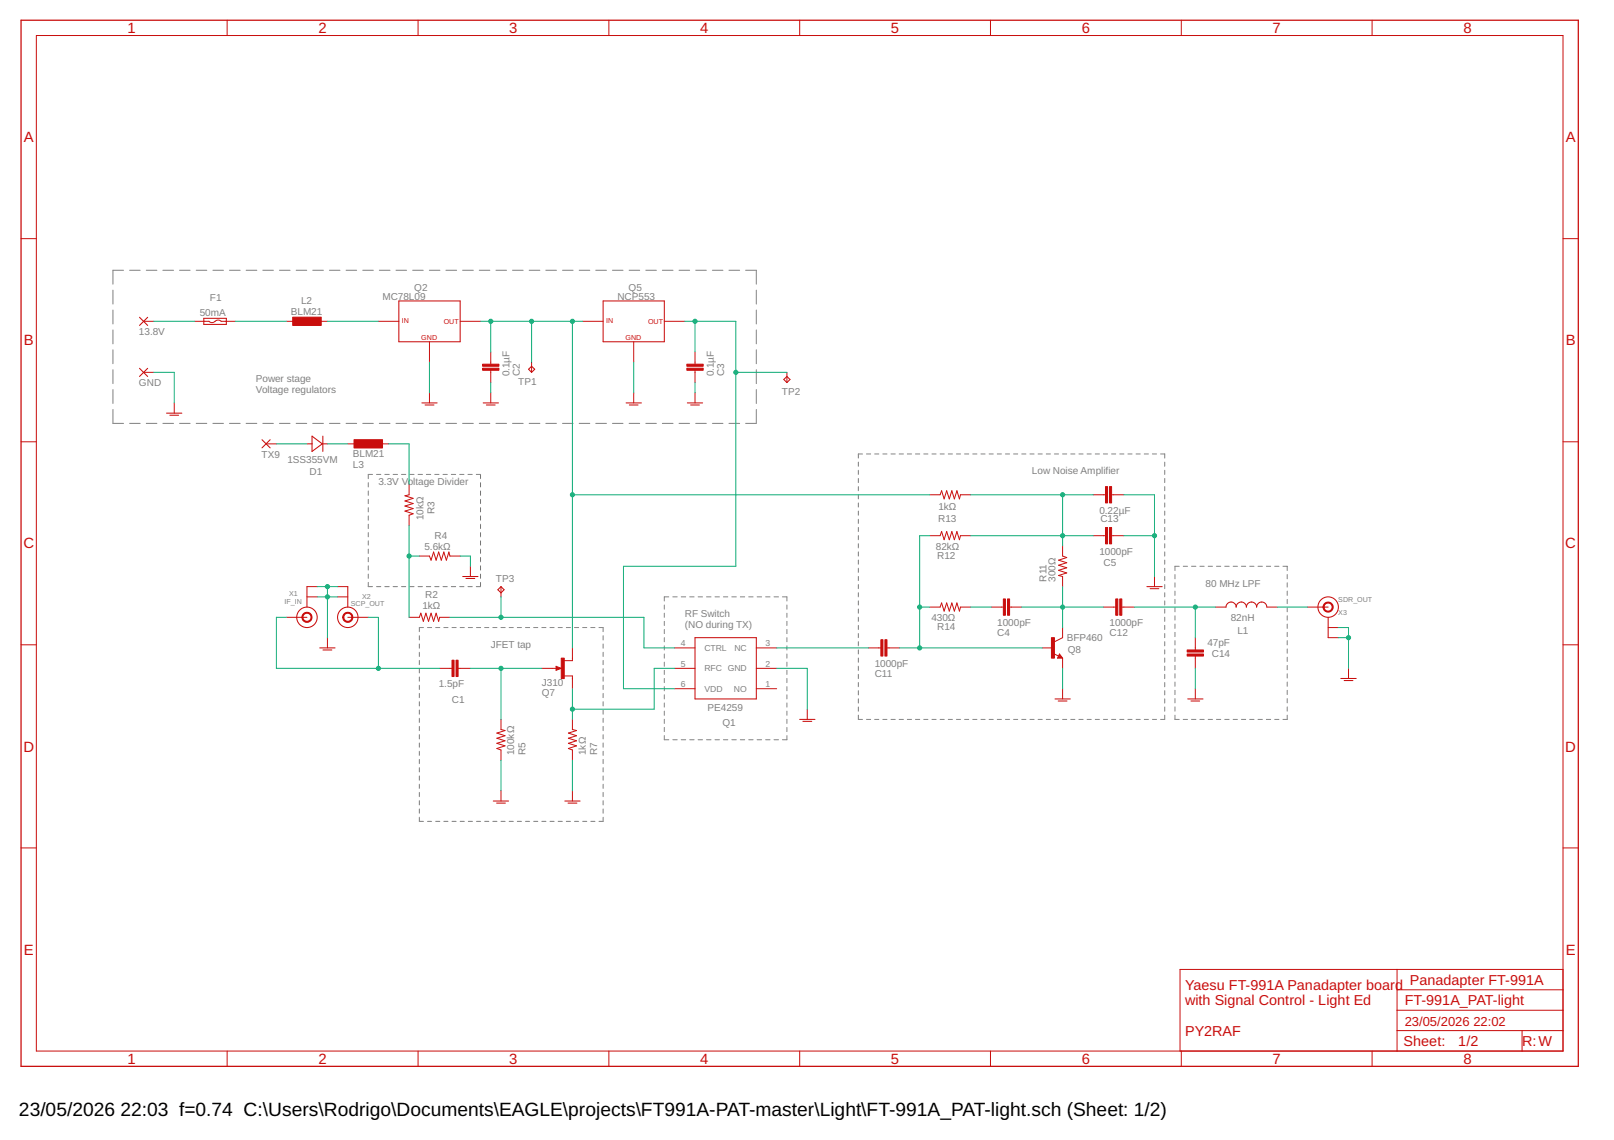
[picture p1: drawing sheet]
<svg xmlns="http://www.w3.org/2000/svg" width="297mm" height="210mm" viewBox="0 0 297 210" stroke-linecap="round" stroke-linejoin="round" font-family="sans-serif">
<g fill="none" stroke="#808080" stroke-width=".18">
<path d="M20.8 53.4v2.6M20.8 57.1v2.5M22.7 49.8h-1.9v2.5M23.9 49.8h1.9M26.9 49.8h2M30 49.8h1.9M33 49.8h2M36.1 49.8h2M39.2 49.8h1.9M42.2 49.8h2M45.3 49.8h2M48.4 49.8h1.9"/>
<path d="M51.4 49.8h2M54.5 49.8h2M57.6 49.8h1.9M60.6 49.8h2M63.7 49.8h1.9M66.8 49.8h1.9M69.8 49.8h2M72.9 49.8h1.9M75.9 49.8h2M79 49.8h2M82.1 49.8h1.9M85.1 49.8h2"/>
<path d="M88.2 49.8h1.9M91.3 49.8h1.9M94.3 49.8h2M97.4 49.8h2M100.5 49.8h1.9M103.5 49.8h2M106.6 49.8h1.9M109.6 49.8h2M112.7 49.8h2M115.8 49.8h1.9M118.9 49.8h1.9M121.9 49.8h2"/>
<path d="M125 49.8h1.9M128 49.8h2M131.1 49.8h2M134.2 49.8h1.9M137.2 49.8h2v2.5M139.2 53.4v2.6M139.2 57.1v2.5M20.8 75.4v2.6h1.9M20.8 60.7v2.6M20.8 64.4v2.6M20.8 68.1v2.5M20.8 71.7v2.6"/>
<path d="M23.9 78h1.9M26.9 78h2M30 78h1.9M33 78h2M36.1 78h2M39.2 78h1.9M42.2 78h2M45.3 78h2M48.4 78h1.9M51.4 78h2M54.5 78h2M57.6 78h1.9"/>
<path d="M60.6 78h2M63.7 78h1.9M66.8 78h1.9M69.8 78h2M72.9 78h1.9M75.9 78h2M79 78h2M82.1 78h1.9M85.1 78h2M88.2 78h1.9M91.3 78h1.9M94.3 78h2"/>
<path d="M97.4 78h2M100.5 78h1.9M103.5 78h2M106.6 78h1.9M109.6 78h2M112.7 78h2M115.8 78h1.9M118.9 78h1.9M121.9 78h2M125 78h1.9M128 78h2M131.1 78h2"/>
<path d="M134.2 78h1.9M139.2 75.4v2.6h-2M139.2 60.7v2.6M139.2 64.4v2.6M139.2 68.1v2.5M139.2 71.7v2.6M67.8 88.9v.8M67.8 90.4v.8M67.8 91.9v.8M67.8 93.5v.8M67.8 95v.8M67.8 96.5v.8"/>
<path d="M67.8 98.1v.7M67.8 99.6v.8M68.6 87.4h-.8v.7M69.3 87.4h.8M70.8 87.4h.8M72.3 87.4h.9M73.9 87.4h.8M75.4 87.4h.8M76.9 87.4h.8M78.5 87.4h.8M80 87.4h.8M81.5 87.4h.8"/>
<path d="M83.1 87.4h.8M84.6 87.4h.8M86.1 87.4h.8M87.7 87.4h.7v.7M88.4 88.9v.8M88.4 90.4v.8M88.4 91.9v.8M88.4 93.5v.8M88.4 95v.8M88.4 96.5v.8M88.4 98.1v.7M88.4 99.6v.8"/>
<path d="M158 85.1v.8M158 86.6v.8M158 88.1v.8M158 89.6v.8M158 91.1v.8M158 92.6v.8M158 94.1v.8M158 95.6v.8M158 97.1v.8M158 98.6v.8M158.7 83.6h-.7v.7M159.5 83.6h.7"/>
<path d="M161 83.6h.7M162.5 83.6h.7M164 83.6h.8M165.5 83.6h.8M167 83.6h.8M168.5 83.6h.8M170 83.6h.8M171.5 83.6h.8M173 83.6h.8M174.5 83.6h.8M176 83.6h.8M177.5 83.6h.8"/>
<path d="M179 83.6h.8M180.5 83.6h.8M182 83.6h.8M183.5 83.6h.8M185 83.6h.8M186.5 83.6h.8M188 83.6h.8M189.5 83.6h.8M191.1 83.6h.7M192.6 83.6h.7M194.1 83.6h.7M195.6 83.6h.7"/>
<path d="M197.1 83.6h.7M198.6 83.6h.7M200.1 83.6h.7M201.6 83.6h.7M203.1 83.6h.7M204.6 83.6h.7M206.1 83.6h.7M207.6 83.6h.7M209.1 83.6h.7M210.6 83.6h.7M212.1 83.6h.8M213.6 83.6h.8v.7"/>
<path d="M214.4 85.1v.8M214.4 86.6v.8M214.4 88.1v.8M214.4 89.6v.8M214.4 91.1v.8M214.4 92.6v.8M214.4 94.1v.8M214.4 95.6v.8M214.4 97.1v.8M214.4 98.6v.8M67.8 107.2v.8h.8M67.8 101.1v.8"/>
<path d="M67.8 102.6v.8M67.8 104.2v.8M67.8 105.7v.8M69.3 108h.8M70.8 108h.8M72.3 108h.9M73.9 108h.8M75.4 108h.8M76.9 108h.8M77.2 117.1v.7M77.2 118.6v.8M77.9 115.5h-.7v.8"/>
<path d="M78.5 108h.8M78.7 115.5h.7M80 108h.8M80.2 115.5h.7M81.5 108h.8M81.7 115.5h.7M83.1 108h.8M83.2 115.5h.7M84.6 108h.8M84.7 115.5h.7M86.1 108h.8M86.2 115.5h.8"/>
<path d="M87.7 115.5h.8M88.4 101.1v.8M88.4 102.6v.8M88.4 104.2v.8M88.4 105.7v.8M88.4 107.2v.8h-.7M89.2 115.5h.8M90.7 115.5h.8M92.2 115.5h.8M93.7 115.5h.8M95.2 115.5h.8M96.7 115.5h.8"/>
<path d="M98.2 115.5h.8M99.7 115.5h.8M101.2 115.5h.8M102.7 115.5h.8M104.2 115.5h.8M105.7 115.5h.8M107.2 115.5h.8M108.7 115.5h.8M110.2 115.5h.8v.8M111 117.1v.7M111 118.6v.8M122.3 111.4v.8"/>
<path d="M122.3 112.9v.8M122.3 114.4v.8M122.3 115.9v.8M122.3 117.4v.8M122.3 118.9v.8M123.1 109.9h-.8v.8M123.8 109.9h.8M125.4 109.9h.8M126.9 109.9h.8M128.5 109.9h.8M130 109.9h.9M131.6 109.9h.8"/>
<path d="M133.1 109.9h.8M134.7 109.9h.8M136.2 109.9h.9M137.8 109.9h.8M139.3 109.9h.9M140.9 109.9h.8M142.5 109.9h.8M144 109.9h.8v.8M144.8 111.4v.8M144.8 112.9v.8M144.8 114.4v.8M144.8 115.9v.8"/>
<path d="M144.8 117.4v.8M144.8 118.9v.8M158 100.1v.8M158 101.6v.8M158 103.1v.8M158 104.6v.8M158 106.1v.8M158 107.6v.8M158 109.1v.8M158 110.6v.8M158 112.1v.8M158 113.6v.8"/>
<path d="M158 115.1v.8M158 116.6v.8M158 118.2v.7M158 119.7v.7M214.4 100.1v.8M214.4 101.6v.8M214.4 103.1v.8M214.4 104.6v.8M214.4 106.1v.8M214.4 107.6v.8M214.4 109.1v.8M214.4 110.6v.8"/>
<path d="M214.4 112.1v.8M214.4 113.6v.8M214.4 115.1v.8M214.4 116.6v.8M214.4 118.2v.7M214.4 119.7v.7M216.2 105.8v.8M216.2 107.3v.8M216.2 108.8v.8M216.2 110.4v.7M216.2 111.9v.7M216.2 113.4v.8"/>
<path d="M216.2 114.9v.8M216.2 116.4v.8M216.2 118v.7M216.2 119.5v.8M217 104.3h-.8v.8M217.8 104.3h.7M219.3 104.3h.8M220.8 104.3h.8M222.4 104.3h.7M223.9 104.3h.8M225.4 104.3h.8M226.9 104.3h.8"/>
<path d="M228.5 104.3h.8M230 104.3h.8M231.5 104.3h.8M233.1 104.3h.7M234.6 104.3h.8M236.1 104.3h.8v.8M236.9 105.8v.8M236.9 107.3v.8M236.9 108.8v.8M236.9 110.4v.7M236.9 111.9v.7M236.9 113.4v.8"/>
<path d="M236.9 114.9v.8M236.9 116.4v.8M236.9 118v.7M236.9 119.5v.8M77.2 120.1v.8M77.2 121.6v.8M77.2 123.1v.8M77.2 124.7v.7M77.2 126.2v.8M77.2 127.7v.8M77.2 129.2v.8M77.2 130.7v.8"/>
<path d="M77.2 132.2v.8M77.2 133.8v.7M77.2 135.3v.8M77.2 136.8v.8M77.2 138.3v.8M77.2 139.8v.8M111 120.1v.8M111 121.6v.8M111 123.1v.8M111 124.7v.7M111 126.2v.8M111 127.7v.8"/>
<path d="M111 129.2v.8M111 130.7v.8M111 132.2v.8M111 133.8v.7M111 135.3v.8M111 136.8v.8M111 138.3v.8M111 139.8v.8M122.3 120.4v.8M122.3 121.9v.8M122.3 123.4v.8M122.3 124.9v.8"/>
<path d="M122.3 126.4v.8M122.3 127.9v.8M122.3 129.4v.8M122.3 130.9v.8M122.3 132.4v.8M122.3 133.9v.8M122.3 135.4v.8h.8M123.8 136.2h.8M125.4 136.2h.8M126.9 136.2h.8M128.5 136.2h.8M130 136.2h.9"/>
<path d="M131.6 136.2h.8M133.1 136.2h.8M134.7 136.2h.8M136.2 136.2h.9M137.8 136.2h.8M139.3 136.2h.9M140.9 136.2h.8M142.5 136.2h.8M144.8 135.4v.8h-.8M144.8 120.4v.8M144.8 121.9v.8M144.8 123.4v.8"/>
<path d="M144.8 124.9v.8M144.8 126.4v.8M144.8 127.9v.8M144.8 129.4v.8M144.8 130.9v.8M144.8 132.4v.8M144.8 133.9v.8M158 121.2v.7M158 122.7v.7M158 124.2v.7M158 125.7v.7M158 127.2v.8"/>
<path d="M158 128.7v.8M158 130.2v.8M158 131.7v.8h.7M159.5 132.5h.7M161 132.5h.7M162.5 132.5h.7M164 132.5h.8M165.5 132.5h.8M167 132.5h.8M168.5 132.5h.8M170 132.5h.8M171.5 132.5h.8"/>
<path d="M173 132.5h.8M174.5 132.5h.8M176 132.5h.8M177.5 132.5h.8M179 132.5h.8M180.5 132.5h.8M182 132.5h.8M183.5 132.5h.8M185 132.5h.8M186.5 132.5h.8M188 132.5h.8M189.5 132.5h.8"/>
<path d="M191.1 132.5h.7M192.6 132.5h.7M194.1 132.5h.7M195.6 132.5h.7M197.1 132.5h.7M198.6 132.5h.7M200.1 132.5h.7M201.6 132.5h.7M203.1 132.5h.7M204.6 132.5h.7M206.1 132.5h.7M207.6 132.5h.7"/>
<path d="M209.1 132.5h.7M210.6 132.5h.7M212.1 132.5h.8M214.4 131.7v.8h-.8M214.4 121.2v.7M214.4 122.7v.7M214.4 124.2v.7M214.4 125.7v.7M214.4 127.2v.8M214.4 128.7v.8M214.4 130.2v.8M216.2 131.7v.8h.8"/>
<path d="M216.2 121v.8M216.2 122.5v.8M216.2 124.1v.7M216.2 125.6v.8M216.2 127.1v.8M216.2 128.6v.8M216.2 130.2v.7M217.8 132.5h.7M219.3 132.5h.8M220.8 132.5h.8M222.4 132.5h.7M223.9 132.5h.8"/>
<path d="M225.4 132.5h.8M226.9 132.5h.8M228.5 132.5h.8M230 132.5h.8M231.5 132.5h.8M233.1 132.5h.7M234.6 132.5h.8M236.9 131.7v.8h-.8M236.9 121v.8M236.9 122.5v.8M236.9 124.1v.7M236.9 125.6v.8"/>
<path d="M236.9 127.1v.8M236.9 128.6v.8M236.9 130.2v.7M77.2 141.4v.7M77.2 142.9v.8M77.2 144.4v.8M77.2 145.9v.8M77.2 147.4v.8M77.2 148.9v.8M77.2 150.5v.7h.7M78.7 151.2h.7M80.2 151.2h.7"/>
<path d="M81.7 151.2h.7M83.2 151.2h.7M84.7 151.2h.7M86.2 151.2h.8M87.7 151.2h.8M89.2 151.2h.8M90.7 151.2h.8M92.2 151.2h.8M93.7 151.2h.8M95.2 151.2h.8M96.7 151.2h.8M98.2 151.2h.8"/>
<path d="M99.7 151.2h.8M101.2 151.2h.8M102.7 151.2h.8M104.2 151.2h.8M105.7 151.2h.8M107.2 151.2h.8M108.7 151.2h.8M111 150.5v.7h-.8M111 141.4v.7M111 142.9v.8M111 144.4v.8M111 145.9v.8"/>
<path d="M111 147.4v.8M111 148.9v.8"/>
</g>
<g fill="none" stroke="#c90d0c" stroke-width=".18">
<path d="M6.7 6.5h281v187h-281zM41.8 3.7v2.8M76.9 3.7v2.8M112.1 3.7v2.8M147.2 3.7v2.8M182.3 3.7v2.8M217.4 3.7v2.8M252.5 3.7v2.8M3.9 43.9h2.8M26.4 59.2h1.9M35.8 59.2h2.7a1.04 1.04 0 0 0 1.4-.3h.4l.4 .3h2.6M52.7 59.2h1.9"/>
<path d="M58.4 59.2h1.9M69.6 59.2h3.8M84.7 59.2h3.7M107.2 59.2h3.8M122.3 59.2h3.7M287.7 43.9h2.8M26.4 68.6h1.9M32.1 74.2v1.9M79 62.9v3.8M79 72.3v1.9M90.3 64.8v2.3M90.3 68.2v2.2"/>
<path d="M90.3 72.3v1.9M97.8 66.7v1.9M116.6 62.9v3.8M116.6 72.3v1.9M127.9 64.8v2.3M127.9 68.2v2.2M127.9 72.3v1.9M144.8 68.6v1.8M3.9 81.3h2.8M49 81.7h1.9M64 81.7h1.9M69.6 81.7h1.9"/>
<path d="M75.3 89.2v1.9l-.8 .2 1.5 .5-1.5 .4 1.5 .5-1.5 .5 1.5 .4-1.5 .5 1.5 .5-.7 .3v1.9M171.1 91.1h1.9l.3-.7 .5 1.5 .4-1.5 .5 1.5 .5-1.5 .4 1.5 .5-1.5 .5 1.5 .2-.8h1.8M171.1 98.6h1.9l.3-.7 .5 1.5 .4-1.5 .5 1.5 .5-1.5 .4 1.5 .5-1.5 .5 1.5 .2-.8h1.8M201.2 91.1h2.3M201.2 98.6h2.3M204.6 91.1h2.2M204.6 98.6h2.2M287.7 81.3h2.8M3.9 118.7h2.8M52.7 113.7h3.8M56.5 109.9h1.9M56.5 108h1.9"/>
<path d="M60.3 117.4v1.9M62.1 109.9h1.9M62.1 108h1.9M64 113.7h3.8M75.3 113.7h1.9l.2-.8 .5 1.5 .5-1.5 .5 1.5 .4-1.5 .5 1.5 .5-1.5 .4 1.5 .2-.7h1.9M77.2 102.4h1.8l.3 .7 .5-1.5 .5 1.5 .4-1.5 .5 1.5 .5-1.5 .4 1.5 .5-1.5 .2 .8h1.9M86.6 104.3v1.9M92.2 108v1.9M105.3 119.3v2.3h-1.4M124.1 119.3h3.8M139.2 119.3h3.7M159.9 119.3h2.2"/>
<path d="M163.2 119.3h2.3M171.1 111.8h1.9l.3-.8 .5 1.5 .4-1.5 .5 1.5 .5-1.5 .4 1.5 .5-1.5 .5 1.5 .2-.7h1.8M182.4 111.8h2.3M185.8 111.8h2.2M191.8 119.3h1.9M195.6 115.5v1.9l-1.5 .8M195.6 100.5v1.9l.7 .3-1.5 .4 1.5 .5-1.5 .5 1.5 .4-1.5 .5 1.5 .5-1.5 .5 .8 .2v1.8M203.1 111.8h2.2M206.5 111.8h2.2M212.5 106.2v1.8M220 117.4v2.3M223.8 111.8h1.8"/>
<path d="M233.2 111.8h1.8M240.7 111.8h3.7M244.4 115.5h1.9M244.4 117.4h1.9M287.7 118.7h2.8M80.9 123.1h2.3M84.3 123.1h2.3M92.2 132.5v1.8l.7 .2-1.5 .5 1.5 .5-1.5 .4 1.5 .5-1.5 .5 1.5 .4-1.5 .5 .8 .3v1.9M99.7 123.1h3.6M102.3 122.7l1 .4-1 .3zM103.8 124.5h1.5v2.3M105.3 132.5v1.8l.8 .2-1.5 .5 1.5 .5-1.5 .4 1.5 .5-1.5 .5 1.5 .4-1.5 .5 .7 .3v1.9"/>
<path d="M124.1 123.1h3.8M124.1 126.8h3.8M139.2 123.1h3.7M139.2 126.8h3.7M148.6 130.6v1.9M193.9 120.4l.9 .4M195 120.4l.6 .8h-1zM195.6 121.2v1.9M195.6 126.8v1.9M220 120.8v2.3M220 126.8v1.9M248.2 123.1v1.8"/>
<path d="M3.9 156.1h2.8M92.2 145.6v1.9M105.3 145.6v1.9M287.7 156.1h2.8M257.1 178.5v15M287.7 178.5h-70.5v15M41.8 193.5v2.8M76.9 193.5v2.8M112.1 193.5v2.8M147.2 193.5v2.8M182.3 193.5v2.8M217.4 193.5v2.8"/>
<path d="M252.5 193.5v2.8M257.1 189.8h30.6M257.1 186h30.6M257.1 182.2h30.6M280.1 189.8v3.7"/>
</g>
<g fill="none" stroke="#c90d0c" stroke-width=".19">
<path d="M25.7 58.4l1.5 1.5M27.2 58.4l-1.5 1.5M37.5 58.6h4.2v1.1h-4.2zM73.4 55.4h11.3v7.5h-11.3zM111 55.4h11.3v7.5h-11.3zM25.7 67.8l1.5 1.5M27.2 67.8l-1.5 1.5M30.6 76.1h2.9M31.3 76.5h1.6M77.6 74.2h2.9M78.2 74.6h1.7M88.9 74.2h2.8"/>
<path d="M89.5 74.6h1.6M97.3 68l.5-.6 .6 .6-.6 .6zM115.2 74.2h2.8M115.8 74.6h1.6M126.5 74.2h2.8M127.1 74.6h1.6M144.3 69.9l.5-.6 .6 .6-.6 .5zM48.2 81l1.5 1.5M49.7 81l-1.5 1.5M56.5 81.7h.9M57.4 80.3l1.9 1.4-1.9 1.4zM59.3 81.7h1"/>
<path d="M59.4 80.3v2.8M56.5 108v3.8M58.8 119.3h2.9M59.4 119.7h1.7M64 108v3.8M85.2 106.2h2.8M85.7 106.5h1.7M92.2 108l.6 .6-.6 .6-.6-.6zM127.9 117.4h11.3v11.3h-11.3zM211.1 108h2.8M211.7 108.4h1.6M225.6 111.8a.93 .93 0 0 1 1-1 .93 .93 0 0 1 .9 1 .94 .94 0 0 1 .9-1 .94 .94 0 0 1 1 1 .94 .94 0 0 1 .9-1 .94 .94 0 0 1 1 1 .94 .94 0 0 1 .9-1 .94 .94 0 0 1 1 1"/>
<path d="M244.4 113.7v3.7M147.2 132.5h2.8M147.8 132.8h1.6M194.2 128.7h2.8M194.8 129.1h1.6M195 120.8l.1 .2h-.3l.2-.4 .4 .5h-.6M218.6 128.7h2.8M219.2 129.1h1.6M246.8 124.9h2.8M247.4 125.3h1.6M90.8 147.5h2.8M91.4 147.9h1.6"/>
<path d="M103.9 147.5h2.9M104.5 147.9h1.7"/>
<circle cx="56.5" cy="113.7" r="1.88"/>
<circle cx="64" cy="113.7" r="1.88"/>
<circle cx="244.4" cy="111.8" r="1.88"/>
</g>
<g fill="#c90d0c" stroke="#c90d0c" stroke-width=".18">
<path d="M193.5 117.4h.6v3.8h-.6z"/>
<path d="M162.9 117.8h.3v3h-.3z"/>
<path d="M162.1 117.8h.4v3h-.4z"/>
<path d="M88.8 67.8h3v.4h-3z"/>
<path d="M88.8 67.1h3v.3h-3z"/>
<path d="M126.4 67.8h3v.4h-3z"/>
<path d="M126.4 67.1h3v.3h-3z"/>
<path d="M83.9 121.6h.4v3h-.4z"/>
<path d="M83.2 121.6h.4v3h-.4z"/>
<path d="M53.9 58.4h5.2v1.5h-5.2z"/>
<path d="M65.2 81h5.2v1.5h-5.2z"/>
<path d="M206.1 110.3h.4v3h-.4z"/>
<path d="M205.3 110.3h.4v3h-.4z"/>
<path d="M103.3 121.2h.5v3.7h-.5z"/>
<path d="M204.2 89.6h.4v3h-.4z"/>
<path d="M203.5 89.6h.3v3h-.3z"/>
<path d="M218.5 119.7h3v.4h-3z"/>
<path d="M218.5 120.4h3v.4h-3z"/>
<path d="M185.4 110.3h.4v3h-.4z"/>
<path d="M184.7 110.3h.3v3h-.3z"/>
<path d="M204.2 97.1h.4v3h-.4z"/>
<path d="M203.5 97.1h.3v3h-.3z"/>
</g>
<g fill="#c90d0c" stroke="#c90d0c" stroke-width=".18">
<path d="M243.9 111a.94 .94 0 0 1 1.4 .4 .94 .94 0 0 1-.7 1.3 .94 .94 0 0 1-1.1-.9h.2a.75 .75 0 0 1 1-.7 .75 .75 0 0 1 .2 1.2 .75 .75 0 0 1-1.2-.3v-.2h-.2z" fill-rule="evenodd"/>
<path d="M55.9 112.9a.93 .93 0 0 1 1.4 .4 .93 .93 0 0 1-.6 1.3 .93 .93 0 0 1-1.1-.9h.2a.76 .76 0 0 1 1.1-.7 .76 .76 0 0 1 .1 1.3 .76 .76 0 0 1-1.2-.4v-.2h-.2v-.3z" fill-rule="evenodd"/>
<path d="M63.2 113.1a.93 .93 0 0 1 1.6 0 .93 .93 0 0 1-.5 1.4 .93 .93 0 0 1-1.2-.8h.2a.75 .75 0 0 1 1-.7 .75 .75 0 0 1 .2 1.2 .75 .75 0 0 1-1.2-.3v-.2h-.2z" fill-rule="evenodd"/>
</g>
<path d="M3.9 3.7h286.6v192.6h-286.6zM102.9 123.1l-.5-.2v.4l.6-.2" fill="none" stroke="#c90d0c" stroke-width=".23"/>
<g fill="none" stroke="#0dab76" stroke-width=".18">
<path d="M28.3 59.2h7.5M43.3 59.2h9.4M60.3 59.2h9.3M88.4 59.2h18.8M90.3 59.2v5.6M97.8 59.2v7.5M105.3 59.2v60.1M126 59.2h9.4v45.1h-20.7v22.5h9.4M127.9 59.2v5.6M28.3 68.6h3.8v5.6M79 66.7v5.6M90.3 70.4v1.9"/>
<path d="M116.6 66.7v5.6M127.9 70.4v1.9M135.4 68.6h9.4M50.9 81.7h5.6M60.3 81.7h3.7M71.5 81.7h3.8v7.5M75.3 96.8v16.9M105.3 91.1h65.8M171.1 98.6h-1.9v20.7M178.6 98.6h22.6M178.6 91.1h22.6M195.6 91.1v9.4"/>
<path d="M206.8 98.6h5.7M206.8 91.1h5.7v15.1M52.7 113.7h-1.8v9.4h30M58.4 109.9h3.7M58.4 108h3.7M60.3 108v9.4M67.8 113.7h1.8v9.4M75.3 102.4h1.9M82.8 113.7h35.7v5.6h5.6M84.7 102.4h1.9v1.9M92.2 109.9v3.8M142.9 119.3h17"/>
<path d="M165.5 119.3h26.3M169.2 111.8h1.9M178.6 111.8h3.8M188 111.8h15.1M195.6 108v7.5M208.7 111.8h15.1M220 111.8v5.6M235 111.8h5.7M246.3 115.5h1.9v7.6M246.3 117.4h1.9M86.6 123.1h13.1M92.2 123.1v9.4"/>
<path d="M92.2 140v5.6M105.3 126.8v5.7M105.3 140v5.6M124.1 123.1h-3.7v7.5h-15.1M142.9 123.1h5.7v7.5M195.6 123.1v3.7M220 123.1v3.7"/>
</g>
<g fill="#0dab76" stroke="#0dab76" stroke-width=".18">
<circle cx="248.2" cy="117.4" r=".38"/>
<circle cx="60.3" cy="109.9" r=".38"/>
<circle cx="60.3" cy="108" r=".38"/>
<circle cx="212.5" cy="98.6" r=".38"/>
<circle cx="69.6" cy="123.1" r=".38"/>
<circle cx="75.3" cy="102.4" r=".38"/>
<circle cx="92.2" cy="123.1" r=".38"/>
<circle cx="92.2" cy="113.7" r=".38"/>
<circle cx="135.4" cy="68.6" r=".38"/>
<circle cx="127.9" cy="59.2" r=".38"/>
<circle cx="220" cy="111.8" r=".38"/>
<circle cx="97.8" cy="59.2" r=".38"/>
<circle cx="90.3" cy="59.2" r=".38"/>
<circle cx="105.3" cy="59.2" r=".38"/>
<circle cx="105.3" cy="91.1" r=".38"/>
<circle cx="169.2" cy="119.3" r=".38"/>
<circle cx="169.2" cy="111.8" r=".38"/>
<circle cx="195.6" cy="111.8" r=".38"/>
<circle cx="195.6" cy="98.6" r=".38"/>
<circle cx="195.6" cy="91.1" r=".38"/>
<circle cx="105.3" cy="130.6" r=".38"/>
</g>
<g font-size="3.5">
<text x="3.5" y="205.4">23/05/2026</text>
<text x="22.2" y="205.4">22:03 f=0.74 C:\Users\Rodrigo\Documents\EAGLE\projects\FT991A-PAT-master\Light\FT-991A_PAT-light.sch (Sheet: 1/2)</text>
</g>
<g font-size="2.7" fill="#c90d0c">
<text x="23.5" y="6.1">1</text>
<text x="58.6" y="6.1">2</text>
<text x="93.7" y="6.1">3</text>
<text x="128.8" y="6.1">4</text>
<text x="164" y="6.1">5</text>
<text x="199.1" y="6.1">6</text>
<text x="234.2" y="6.1">7</text>
<text x="269.3" y="6.1">8</text>
<text x="4.4" y="26.2">A</text>
<text x="288.1" y="26.2">A</text>
<text x="4.4" y="63.6">B</text>
<text x="288.1" y="63.6">B</text>
<text x="4.3" y="101">C</text>
<text x="288.1" y="101">C</text>
<text x="4.3" y="138.4">D</text>
<text x="288.1" y="138.4">D</text>
<text x="4.4" y="175.8">E</text>
<text x="288.1" y="175.8">E</text>
<text x="23.5" y="195.9">1</text>
<text x="58.6" y="195.9">2</text>
<text x="93.7" y="195.9">3</text>
<text x="128.8" y="195.9">4</text>
<text x="164" y="195.9">5</text>
<text x="199.1" y="195.9">6</text>
<text x="234.2" y="195.9">7</text>
<text x="269.3" y="195.9">8</text>
</g>
<g font-size="2.6" fill="#c90d0c">
<text x="218.1" y="182.3">Yaesu FT-991A Panadapter board</text>
<text x="218.1" y="185.1">with Signal Control - Light Ed</text>
<text x="258.5" y="185.1">FT-991A_PAT-light</text>
<text x="259.5" y="181.3">Panadapter FT-991A</text>
<text x="218.1" y="190.7">PY2RAF</text>
<text x="258.3" y="192.7">Sheet:</text>
<text x="268.4" y="192.6">1/2</text>
<text x="280.1" y="192.6">R:W</text>
</g>
<g font-size="2.4" fill="#c90d0c">
<text x="258.5" y="188.8">23/05/2026</text>
<text x="271.2" y="188.8">22:02</text>
</g>
<g font-size="1.8" fill="#808080">
<text x="76.2" y="53.5">Q2</text>
<text x="115.7" y="53.5">Q5</text>
<text x="36.8" y="58.2">50mA</text>
<text x="38.6" y="55.4">F1</text>
<text x="53.5" y="58">BLM21</text>
<text x="55.4" y="55.9">L2</text>
<text x="70.4" y="55.2">MC78L09</text>
<text x="113.6" y="55.2">NCP553</text>
<text x="25.6" y="61.6">13.8V</text>
<text x="25.6" y="71">GND</text>
<text x="47.1" y="70.4">Power stage</text>
<text x="93.8" y="69.3" transform="rotate(-90 93.8 69.3)">0.1µF</text>
<text x="95.4" y="70.8">TP1</text>
<text x="95.7" y="69.3" transform="rotate(-90 95.7 69.3)">C2</text>
<text x="131.4" y="69.3" transform="rotate(-90 131.4 69.3)">0.1µF</text>
<text x="133.3" y="69.3" transform="rotate(-90 133.3 69.3)">C3</text>
<text x="47.1" y="72.3">Voltage regulators</text>
<text x="143.9" y="72.7">TP2</text>
<text x="48.1" y="84.3">TX9</text>
<text x="52.9" y="85.3">1SS355VM</text>
<text x="57" y="87.4">D1</text>
<text x="65" y="84.2">BLM21</text>
<text x="65" y="86.2">L3</text>
<text x="69.6" y="89.2">3.3V Voltage Divider</text>
<text x="189.9" y="87.4">Low Noise Amplifier</text>
<text x="77.9" y="95.8" transform="rotate(-90 77.9 95.8)">10kΩ</text>
<text x="80" y="94.7" transform="rotate(-90 80 94.7)">R3</text>
<text x="172.7" y="93.9">1kΩ</text>
<text x="202.3" y="94.6">0.22µF</text>
<text x="78.1" y="101.3">5.6kΩ</text>
<text x="80" y="99.2">R4</text>
<text x="172.2" y="101.3">82kΩ</text>
<text x="172.7" y="96.2">R13</text>
<text x="202.5" y="96.1">C13</text>
<text x="91.3" y="107.1">TP3</text>
<text x="172.5" y="102.9">R12</text>
<text x="192.6" y="107.1" transform="rotate(-90 192.6 107.1)">R11</text>
<text x="194.2" y="107.1" transform="rotate(-90 194.2 107.1)">300Ω</text>
<text x="202.3" y="102.1">1000pF</text>
<text x="203.1" y="104.2">C5</text>
<text x="77.7" y="112.2">1kΩ</text>
<text x="78.3" y="110.1">R2</text>
<text x="126" y="113.6">RF Switch</text>
<text x="221.9" y="108">80 MHz LPF</text>
<text x="90.3" y="119.3">JFET tap</text>
<text x="126" y="115.5">(NO during TX)</text>
<text x="171.4" y="114.4">430Ω</text>
<text x="172.5" y="116.1">R14</text>
<text x="183.5" y="115.3">1000pF</text>
<text x="183.5" y="117.1">C4</text>
<text x="196.3" y="118">BFP460</text>
<text x="204.2" y="115.3">1000pF</text>
<text x="204.2" y="117.1">C12</text>
<text x="222.2" y="119">47pF</text>
<text x="226.5" y="114.4">82nH</text>
<text x="227.7" y="116.7">L1</text>
<text x="161" y="122.8">1000pF</text>
<text x="161" y="124.7">C11</text>
<text x="196.5" y="120.2">Q8</text>
<text x="223" y="120.9">C14</text>
<text x="80.8" y="126.5">1.5pF</text>
<text x="83.2" y="129.4">C1</text>
<text x="99.7" y="126.2">J310</text>
<text x="99.7" y="128.1">Q7</text>
<text x="130.2" y="130.9">PE4259</text>
<text x="133" y="133.8">Q1</text>
<text x="94.6" y="139" transform="rotate(-90 94.6 139)">100kΩ</text>
<text x="96.7" y="139" transform="rotate(-90 96.7 139)">R5</text>
<text x="107.8" y="139" transform="rotate(-90 107.8 139)">1kΩ</text>
<text x="109.9" y="139" transform="rotate(-90 109.9 139)">R7</text>
</g>
<g font-size="1.6" fill="#808080">
<text x="125.3" y="119">4</text>
<text x="129.6" y="119.9">CTRL</text>
<text x="135.2" y="119.9">NC</text>
<text x="140.9" y="119">3</text>
<text x="125.3" y="122.8">5</text>
<text x="129.6" y="123.6">RFC GND</text>
<text x="140.9" y="122.8">2</text>
<text x="125.3" y="126.6">6</text>
<text x="129.6" y="127.4">VDD</text>
<text x="135.1" y="127.4">NO</text>
<text x="140.9" y="126.6">1</text>
</g>
<g font-size="1.3" fill="#c90d0c">
<text x="74" y="59.5">IN</text>
<text x="81.7" y="59.7">OUT</text>
<text x="111.6" y="59.5">IN</text>
<text x="119.3" y="59.7">OUT</text>
<text x="77.5" y="62.5">GND</text>
<text x="115.1" y="62.5">GND</text>
</g>
<g font-size="1.3" fill="#808080">
<text x="52.4" y="111.2">IF_IN</text>
<text x="53.2" y="109.7">X1</text>
<text x="64.6" y="111.6">SCP_OUT</text>
<text x="66.6" y="110.3">X2</text>
<text x="246.3" y="110.8">SDR_OUT</text>
<text x="246.3" y="113.3">X3</text>
</g>
</svg>
